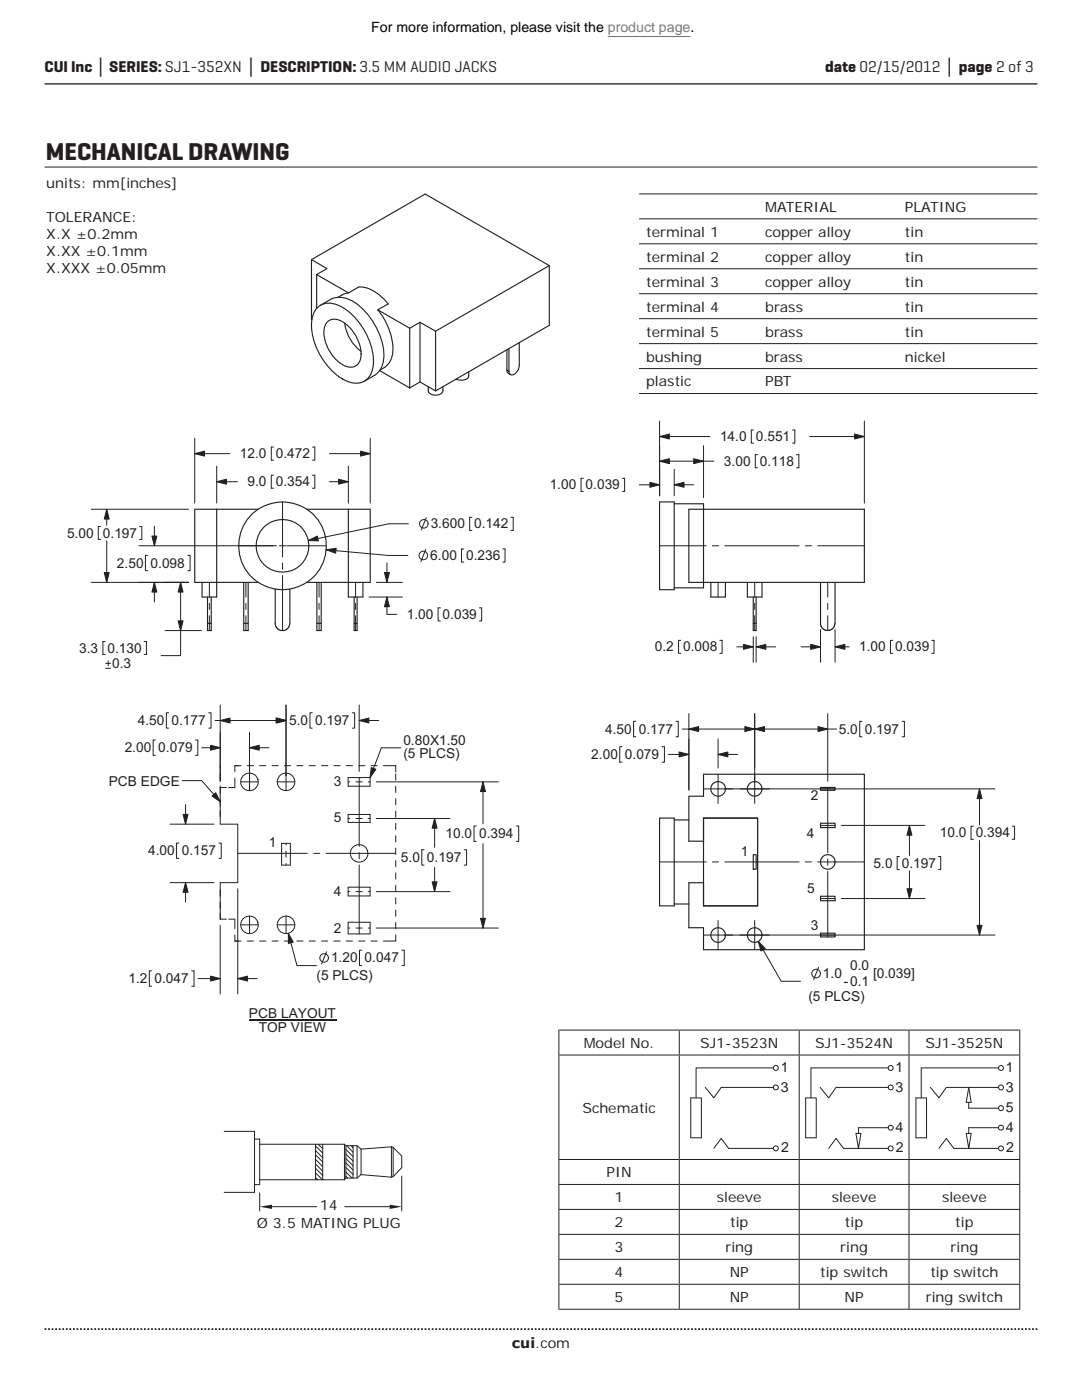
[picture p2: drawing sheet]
<svg xmlns="http://www.w3.org/2000/svg" width="216mm" height="279mm" viewBox="0 0 216 279" stroke-linecap="round" stroke-linejoin="round" font-family="sans-serif">
<path d="M8.9 265.3h198.1" fill="none" stroke="#231f20" stroke-width=".35" stroke-dasharray=".4 .4 .4 .4 .4 .4" stroke-dashoffset=".7" stroke-linecap="butt"/>
<path d="M8.9 16.7h198.1" fill="none" stroke="#231f20" stroke-width=".26"/>
<g fill="none" stroke="#231f20" stroke-width=".23">
<path d="M62.2 51.8l22.6-13.1 24.8 14.3M62.2 51.8l3 1.8-2 1.2 6.3 3.7M62.2 51.8v12M63.2 54.8v6.8M68.3 58.9l-.8 .4M69.5 58.5l-1.2 .4M69.5 58.5l2.1-1.2a7.9 7.9 0 0 1 5.9 3.3l-2.1 1.2M109.6 53v11.9l-22.7 13.1M109.6 53l-22.7 13.1-3.1-1.8M63.2 61.6a4 4 0 0 1 5.1-.3 13.5 13.5 0 0 1 6.2 11.3 3.5 3.5 0 0 1-4.6 3.7 12.5 12.5 0 0 1-7.5-9.4l-.2-1a5.9 5.9 0 0 1 1-4.3zM64 60.9a5.4 5.4 0 0 1 5.5-1.2 13.4 13.4 0 0 1 7 9.7 5.4 5.4 0 0 1-3.8 6.7M65.2 64.4a2.77 2.77 0 0 1 3.9 .4 7.5 7.5 0 0 1 2.8 7.1 2.27 2.27 0 0 1-3.8 .7 7.8 7.8 0 0 1-3.4-7.1z"/>
<path d="M68.8 64.5a8.4 8.4 0 0 0 3.2 5.6M75.4 61.8a12.6 12.6 0 0 1 2.9 8.8 4 4 0 0 1-2.5 3.2M75.4 61.8l6.4 3.7M75.8 74l6 3.4M81.8 65.5v11.9M83.8 76.2l-2 1.2M83.8 64.3l-2 1.2M83.8 64.3v11.9l3.1 1.8v-11.9M85.5 77.2v.8a1.68 1.68 0 0 0 2.9 0v-.8M93.5 74.2v.8a1.49 1.49 0 0 1-2 .8l-.5-.2M101.1 73.9l.5 .2M101.1 69.8v4.1"/>
<path d="M101.1 73.9l.2 .5 .6 .4M101.6 69.6v4.5M103.6 68.4v4.5a1.87 1.87 0 0 1-1.7 1.9l-.3-.7M41.4 119.2v5.2M42.2 119.2v5.2M43.2 101.6v17.6h-2.9v-3M48.6 116.2v8.2M49.5 116.2v8.2M51.5 101.6h-12.6v14.6h12.6M54.9 117.6v7l.5 .9 .7 .3h.6l.5-.2 .6-.9v-7.1M61.2 101.6h12.7v14.6h-12.7M63.2 116.2v8.2"/>
<path d="M64.1 116.2v8.2h-.9v1.4h.9v-1.4M69.5 101.6v17.6h2.9v-3M70.7 119.2v5.2M71.3 119.2v5.2M131.6 100.2h2.9v17.5h-2.9zM134.5 100.5h5.9v15.7h32.1v-14.6h-35v14.6h2.9v1.1h-5.9M141.8 116.2v3h2.9v-3M149.1 116.2v3h3v-3M150.3 119.2v5.2M150.9 119.2v5.2M163.7 116.2l.1 8.7 .7 .8 .9 .1 .9-.5 .3-.9M166.6 116.2v8.2"/>
<path d="M41.4 124.4h.8v1.4h-.8zM48.6 124.4h.9v1.4h-.9zM70.7 124.4h.6v1.4h-.6zM150.3 124.4h.6v1.4h-.6zM163.7 157.2h2.9v.5h-2.9zM131.6 163.3h2.9v17.5h-2.9zM134.5 163.6h3M140.4 163.3h10.8v17.5M140.4 176.2v4.6h10.8M140.4 163.3v4.6M140.4 167.9h-2.9v-9h2.9v-4.4h32.1v35h-32.1v-4.4h-2.9v-8.9h2.9M140.4 167.9v8.3"/>
<path d="M150.3 170.6h.6v2.9h-.6zM163.7 178.9h2.9v.9h-2.9zM163.7 164.3h2.9v.9h-2.9zM134.5 180.4h3M163.7 186.2h2.9v.8h-2.9z"/>
<circle cx="56.4" cy="108.9" r="5.3"/>
<circle cx="56.4" cy="108.9" r="8.8"/>
<circle cx="143.3" cy="157.4" r="1.46"/>
<circle cx="150.6" cy="157.4" r="1.46"/>
<circle cx="165.2" cy="172" r="1.46"/>
<circle cx="143.3" cy="186.6" r="1.46"/>
<circle cx="150.6" cy="186.6" r="1.46"/>
</g>
<g fill="none" stroke="#231f20" stroke-width=".2">
<path d="M31 147.7h-.4v3h.4M33.6 142.2h-.4v3.1h.4M39 147.7h.5v3h-.5M40.3 149.2h3.6M41.7 142.2h.4v3.1h-.4M42.9 143.8h14.2M43.9 157.2h1.3M43.9 140.7v15.2M43.9 156.8v7.7h3.5v11.7h-3.5v7.2h1.3M46.9 155.3v1.9h-1.3M48 156h3.5M48.1 152.8h-1.2v1.2"/>
<path d="M49.3 152.8h1.3M49.8 146.1v11.7M49.8 149.2h3.9M51.8 152.8h1.2M54.3 152.8h1.2M55.3 156h3.5M56.7 152.8h1.3M57.1 140.7v17.1M59.2 152.8h1.3M61.7 152.8h1.2M62.3 142.2h-.4v3.1h.4M64.2 152.8h1.2"/>
<path d="M66.6 152.8h1.3M69.1 152.8h1.2M69.5 155.2h4.4v1.7h-4.4zM69.5 156h.3M70.3 142.2h.5v3.1h-.5M71 156h1.3M71.6 152.8h1.2M71.7 140.7v13.2M71.7 155.2v13.7M71.7 143.8h3.9M73.5 156h.4M74 152.8h1.3"/>
<path d="M75.1 156h24.4M76.5 152.8h2.5v1.2M79 154.5v1.2M79 156.9v1.3M79 159.4v1.2M96.4 156v8.4M33.9 176.2h8.8M33.9 164.5h8.8M35.7 168.2h-.5v3.1h.5M37 160.6v3.9M37 176.2v3.8M43.7 168.2h.4v3.1h-.4"/>
<path d="M47.4 177.4v21M47.4 170.3h13.9M56.2 168.3h1.7v4.4h-1.7zM57.1 168.3v.3M57.1 169.9v1.2M57.1 172.3v.4M62.6 170.3h1.2M65 170.3h14M69.5 162.5h4.4v1.6h-4.4zM69.5 177.1h4.4v1.7h-4.4zM69.5 163.3h.3M69.5 177.9h.3"/>
<path d="M71 163.3h1.3M71 177.9h1.3M71.7 170.2v1.2M71.7 172.6v13.8M73.5 163.3h.4M73.5 177.9h.4M75.1 163.3h14.7M75.1 177.9h14.7M79 161.9v1.2M79 164.3v1.3M79 166.8v1.2M79 169.3v1.2"/>
<path d="M79 171.7v1.3M79 174.2v1.3M79 176.7v1.2M79 179.2v1.2M84.6 169.6h-.4v3.1h.4M86.7 163.3v5.8M86.7 173.1v4.8M92.6 169.6h.5v3.1h-.5M95 164.9h-.4v3h.4M96.4 168.4v16.8M103 164.9h.5v3h-.5M30.2 193.8h-.4v3h.5"/>
<path d="M38.3 193.8h.4v3h-.4M39.5 195.3h4.4M43.9 184.7v13.7M45.6 183.4h1.3v1.9M46.9 186.6v1.2h1.2M47.4 195.3h3.9M48 184.6h3.5M49.3 187.8h1.3M49.8 182.8v3.5M51.8 187.8h1.2M54.3 187.8h1.2M55.3 184.6h3.5"/>
<path d="M56.7 187.8h1.3M57.1 182.8v3.5M57.5 186.3l1.8 6.4h3.8M59.2 187.8h1.3M61.7 187.8h1.2M64.2 187.8h1.2M65.2 189.9l-1 2.5M66.6 187.8h1.3M69.1 187.8h1.2M69.5 184.1h4.4v2.3h-4.4zM69.5 185.2h.3M71 185.2h1.3"/>
<path d="M71.6 187.8h1.2M72.2 189.6h-.5v3.1h.5M73.5 185.2h.4M74 187.8h1.3M75.1 185.2h24.4M79 186.6v1.2h-2.5M79 181.6v1.3M79 184.1v1.2M80.2 189.6h.5v3.1h-.5"/>
<circle cx="49.8" cy="156" r="1.76"/>
<circle cx="57.1" cy="156" r="1.75"/>
<circle cx="71.7" cy="170.3" r="1.75"/>
<circle cx="49.8" cy="184.6" r="1.75"/>
<circle cx="57.1" cy="184.6" r="1.75"/>
<circle cx="64.7" cy="191.2" r=".86"/>
</g>
<path d="M47.4 195.3l2-.5v1z" fill="#231f20"/>
<path d="M47.4 195.3l2-.5v1z" fill="none" stroke="#231f20" stroke-width=".2"/>
<path d="M42 194.8l1.9 .5-1.9 .5z" fill="#231f20"/>
<path d="M42 194.8l1.9 .5-1.9 .5z" fill="none" stroke="#231f20" stroke-width=".2"/>
<path d="M49.8 149.2l1.9-.5v1z" fill="#231f20"/>
<path d="M49.8 149.2l1.9-.5v1z" fill="none" stroke="#231f20" stroke-width=".2"/>
<path d="M42 148.7l1.9 .5-1.9 .5z" fill="#231f20"/>
<path d="M42 148.7l1.9 .5-1.9 .5z" fill="none" stroke="#231f20" stroke-width=".2"/>
<path d="M55.1 143.3l2 .5-2 .5z" fill="#231f20"/>
<path d="M55.1 143.3l2 .5-2 .5z" fill="none" stroke="#231f20" stroke-width=".2"/>
<path d="M43.9 143.8l2-.5v1z" fill="#231f20"/>
<path d="M43.9 143.8l2-.5v1z" fill="none" stroke="#231f20" stroke-width=".2"/>
<path d="M95.9 183.3h1l-.5 1.9z" fill="#231f20"/>
<path d="M95.9 183.3h1l-.5 1.9z" fill="none" stroke="#231f20" stroke-width=".2"/>
<path d="M96.4 156l.5 2h-1z" fill="#231f20"/>
<path d="M96.4 156l.5 2h-1z" fill="none" stroke="#231f20" stroke-width=".2"/>
<path d="M86.7 163.3l.5 2h-1z" fill="#231f20"/>
<path d="M86.7 163.3l.5 2h-1z" fill="none" stroke="#231f20" stroke-width=".2"/>
<path d="M86.2 176h1l-.5 1.9z" fill="#231f20"/>
<path d="M86.2 176h1l-.5 1.9z" fill="none" stroke="#231f20" stroke-width=".2"/>
<path d="M57.5 186.3l1 1.7-1 .3z" fill="#231f20"/>
<path d="M57.5 186.3l1 1.7-1 .3z" fill="none" stroke="#231f20" stroke-width=".2"/>
<path d="M37 176.2l.5 1.9h-1z" fill="#231f20"/>
<path d="M37 176.2l.5 1.9h-1z" fill="none" stroke="#231f20" stroke-width=".2"/>
<path d="M36.5 162.5h1l-.5 2z" fill="#231f20"/>
<path d="M36.5 162.5h1l-.5 2z" fill="none" stroke="#231f20" stroke-width=".2"/>
<path d="M55.1 143.3l2 .5-2 .5z" fill="#231f20"/>
<path d="M55.1 143.3l2 .5-2 .5z" fill="none" stroke="#231f20" stroke-width=".2"/>
<path d="M71.7 143.8l1.9-.5v1z" fill="#231f20"/>
<g fill="none" stroke="#231f20" stroke-width=".2">
<path d="M41.8 116.2v3M47.6 108.9h6.9M49.1 116.2v3M55.8 108.9h1.2M56.4 100.2v10.9M56.4 112.4v1.2M56.4 114.8v11M57.2 108.9h7.9M63.7 116.2v3M70.9 116.2v3M131.6 108.9h9.3M142.1 108.9h1.3"/>
<path d="M143.3 116.2v3M144.6 108.9h14.8M150.6 116.2v3M160.7 108.9h1.2M163.1 108.9h9.4M165.2 116.2v3M41.8 120.4v1.2M41.8 122.9v2.9M49.1 120.4v1.2M49.1 122.9v2.9M63.7 120.4v1.2M63.7 122.9v2.9"/>
<path d="M70.9 120.4v1.2M70.9 122.9v2.9M150.6 120.4v1.2M150.6 122.9v2.9M165.2 120.4v1.2M165.2 122.9v2.9M71.7 143.8l1.9-.5v1zM150.6 142.4v13.8M150.6 145.5h16.3M163.7 157.4h2.9M165.2 157.2v13M165.2 142.4v13.5"/>
<path d="M172 144h-.5v3h.5M180 144h.5v3h-.5M131.6 172h9.3M142.1 172h1.3M144.6 172h14.8M160.7 172h1.2M163.1 172h9.4M163.7 164.7h2.9M163.7 179.3h2.9M165.2 171.4v1.3M165.2 173.9v13.1M167.9 164.7h16.7"/>
<path d="M167.9 179.3h16.7M179.5 170.9h-.5v2.6h.5M181.5 164.7v6M181.5 173.8v5.5M187.3 170.9h.4v2.6h-.4M163.7 186.6h2.9"/>
</g>
<path d="M181.5 164.7l.5 2h-1z" fill="#231f20"/>
<path d="M181.5 164.7l.5 2h-1z" fill="none" stroke="#231f20" stroke-width=".2"/>
<path d="M181 177.4h1l-.5 1.9z" fill="#231f20"/>
<path d="M181 177.4h1l-.5 1.9z" fill="none" stroke="#231f20" stroke-width=".2"/>
<path d="M150.6 145.5l1.9-.5v1z" fill="#231f20"/>
<path d="M150.6 145.5l1.9-.5v1z" fill="none" stroke="#231f20" stroke-width=".2"/>
<path d="M163.2 145l2 .5-2 .5z" fill="#231f20"/>
<path d="M36.4 155.8h3.9l3.6 4.2M80 149.2h-3.9l-2.2 6M163.2 145l2 .5-2 .5z" fill="none" stroke="#231f20" stroke-width=".2"/>
<path d="M49.7 203.5h17.4" fill="none" stroke="#231f20" stroke-width=".21"/>
<path d="M74.1 153.2l.9 .3-1.1 1.7z" fill="#231f20"/>
<path d="M74.1 153.2l.9 .3-1.1 1.7z" fill="none" stroke="#231f20" stroke-width=".2"/>
<path d="M42.3 158.9l.7-.7 .9 1.8z" fill="#231f20"/>
<g fill="none" stroke="#231f20" stroke-width=".2">
<path d="M38.9 87.4v13M38.9 90.5h7M43.2 93v7.4M43.2 96.1h4.2M54.6 94.8h-.5v2.6h.5M54.6 89.2h-.5v2.6h.5M62.3 94.8h.5v2.6h-.5M62.4 89.2h.4v2.6h-.4M65.7 96.1h3.8M65.7 90.5h8.2M69.5 93v7.4M73.9 87.4v13"/>
<path d="M18.2 101.6h19.4M18.2 116.2h19.4M20.1 105.1h-.5v2.6h.5M21.3 101.6v3.2M21.3 107.9v8.3M27.7 108.9h27.4M27.8 105.1h.5v2.6h-.5M29.5 110.8h-.5v3.1h.5M30.8 105v3.9M30.8 116.2v3.9M36 116.2v14.6h-3.9M37.5 110.8h.4v3.1h-.4"/>
<path d="M65.1 109.7l12.4 1.2h3.9M73.6 119.2h6.7M75.1 116.2h5.2M77.2 112.3v3.9M77.2 119.2v3.4h2M81.5 104.5h-3.9l-16.1 3.4M84.9 109.6l-.9 2.5M85.1 103.3l-1 2.5M92.5 109.6h-.4v2.6h.4M94.2 103.2h-.5v2.7h.5M100.3 109.6h.5v2.6h-.5M102 103.2h.4v2.7h-.4"/>
<path d="M21 128h-.5v2.6h.5M21.1 133.4h1M21.1 132.4h1M21.6 131.9v1M28.8 128h.4v2.6h-.4M32.9 125.8h7.3M87.9 121.3h-.5v2.6h.5M95.7 121.3h.4v2.6h-.4M42.3 158.9l.7-.7 .9 1.8z"/>
<circle cx="84.5" cy="110.9" r=".86"/>
<circle cx="84.6" cy="104.5" r=".86"/>
</g>
<path d="M43.2 96.1l2-.5v1z" fill="#231f20"/>
<path d="M43.2 96.1l2-.5v1z" fill="none" stroke="#231f20" stroke-width=".2"/>
<path d="M65.1 109.7l2-.3-.1 1z" fill="#231f20"/>
<path d="M65.1 109.7l2-.3-.1 1z" fill="none" stroke="#231f20" stroke-width=".2"/>
<path d="M21.3 101.6l.5 2h-1z" fill="#231f20"/>
<path d="M21.3 101.6l.5 2h-1z" fill="none" stroke="#231f20" stroke-width=".2"/>
<path d="M20.8 114.3h1l-.5 1.9z" fill="#231f20"/>
<path d="M20.8 114.3h1l-.5 1.9z" fill="none" stroke="#231f20" stroke-width=".2"/>
<path d="M67.6 95.6l1.9 .5-1.9 .5z" fill="#231f20"/>
<path d="M67.6 95.6l1.9 .5-1.9 .5z" fill="none" stroke="#231f20" stroke-width=".2"/>
<path d="M36 116.2l.5 2h-1z" fill="#231f20"/>
<path d="M36 116.2l.5 2h-1z" fill="none" stroke="#231f20" stroke-width=".2"/>
<path d="M38.9 90.5l1.9-.5v1z" fill="#231f20"/>
<path d="M38.9 90.5l1.9-.5v1z" fill="none" stroke="#231f20" stroke-width=".2"/>
<path d="M71.9 90l2 .5-2 .5z" fill="#231f20"/>
<path d="M71.9 90l2 .5-2 .5z" fill="none" stroke="#231f20" stroke-width=".2"/>
<path d="M35.5 123.9h1l-.5 1.9z" fill="#231f20"/>
<path d="M35.5 123.9h1l-.5 1.9z" fill="none" stroke="#231f20" stroke-width=".2"/>
<path d="M61.5 107.9l1.8-.9 .2 1z" fill="#231f20"/>
<path d="M61.5 107.9l1.8-.9 .2 1z" fill="none" stroke="#231f20" stroke-width=".2"/>
<path d="M77.2 119.2l.5 1.9h-1z" fill="#231f20"/>
<path d="M77.2 119.2l.5 1.9h-1z" fill="none" stroke="#231f20" stroke-width=".2"/>
<path d="M76.7 114.3h1l-.5 1.9z" fill="#231f20"/>
<path d="M76.7 114.3h1l-.5 1.9z" fill="none" stroke="#231f20" stroke-width=".2"/>
<path d="M30.8 116.2l.5 2h-1z" fill="#231f20"/>
<path d="M30.8 116.2l.5 2h-1z" fill="none" stroke="#231f20" stroke-width=".2"/>
<path d="M30.3 107h1l-.5 1.9z" fill="#231f20"/>
<g fill="none" stroke="#231f20" stroke-width=".2">
<path d="M116.4 95.5h-.5v2.6h.5M124.2 95.5h.4v2.6h-.4M127.6 96.8h4M131.6 84v14.9M131.6 87.1h10.1M131.6 92h10.9M134.5 96.8h3.9M134.5 93.7v5.2M140.4 89v10.3M150.4 85.8h-.5v2.6h.5M151.2 90.7h-.5v2.7h.5M158.1 85.8h.5v2.6h-.5"/>
<path d="M158.9 90.7h.5v2.7h-.5M161.5 87.1h11M172.5 84v16.4M30.3 107h1l-.5 1.9zM135.9 127.8h-.5v2.6h.5M143.6 127.8h.5v2.6h-.5M147 129.1h3.3M150.3 127.1v5.1M150.9 129.1h3.9M150.9 127.1v5.1M159.8 129.1h3.9M163.7 125.6v6.6"/>
<path d="M166.6 125.6v6.6M166.6 129.1h2.8M178.1 127.8h-.4v2.6h.4M185.9 127.8h.5v2.6h-.5"/>
</g>
<path d="M161.8 128.6l1.9 .5-1.9 .5z" fill="#231f20"/>
<path d="M161.8 128.6l1.9 .5-1.9 .5z" fill="none" stroke="#231f20" stroke-width=".2"/>
<path d="M166.6 129.1l2-.5v1z" fill="#231f20"/>
<path d="M166.6 129.1l2-.5v1z" fill="none" stroke="#231f20" stroke-width=".2"/>
<path d="M129.7 96.3l1.9 .5-1.9 .4z" fill="#231f20"/>
<path d="M129.7 96.3l1.9 .5-1.9 .4z" fill="none" stroke="#231f20" stroke-width=".2"/>
<path d="M134.5 96.8l2-.5v.9z" fill="#231f20"/>
<path d="M134.5 96.8l2-.5v.9z" fill="none" stroke="#231f20" stroke-width=".2"/>
<path d="M131.6 92l2-.5v1z" fill="#231f20"/>
<path d="M131.6 92l2-.5v1z" fill="none" stroke="#231f20" stroke-width=".2"/>
<path d="M138.4 91.5l2 .5-2 .5z" fill="#231f20"/>
<path d="M138.4 91.5l2 .5-2 .5z" fill="none" stroke="#231f20" stroke-width=".2"/>
<path d="M131.6 87.1l2-.5v1z" fill="#231f20"/>
<path d="M131.6 87.1l2-.5v1z" fill="none" stroke="#231f20" stroke-width=".2"/>
<path d="M170.5 86.6l2 .5-2 .5z" fill="#231f20"/>
<path d="M170.5 86.6l2 .5-2 .5z" fill="none" stroke="#231f20" stroke-width=".2"/>
<path d="M150.9 129.1l1.9-.5v1z" fill="#231f20"/>
<path d="M150.9 129.1l1.9-.5v1z" fill="none" stroke="#231f20" stroke-width=".2"/>
<path d="M148.3 128.6l2 .5-2 .5z" fill="#231f20"/>
<g fill="none" stroke="#231f20" stroke-width=".2">
<path d="M148.3 128.6l2 .5-2 .5zM124.1 149h-.4v3.1h.4M126.9 144h-.5v3h.5M132.1 149h.5v3.1h-.5M133.4 150.6h4.1M134.9 144h.4v3h-.4M136.1 145.5h14.5M137.5 142.4v15.3M143.3 154.5v5.8M143.3 150.6h3.9M143.3 147.5v5.8M150.6 154.5v5.8"/>
<path d="M150.6 142.4v10.9M195.4 157.4v7.3M198.5 157.4h-58.1M194.2 164.9h-.4v2.6h.4M195.4 167.7v18.9M202 164.9h.4v2.6h-.4M140.4 186.6h58.1M143.3 183.7v5.8M150.6 183.7v5.8M151.3 187.9l4.6 7.9h3.9M163.3 193.1l-1 2.4"/>
<circle cx="162.8" cy="194.3" r=".87"/>
</g>
<path d="M195.4 157.4l.5 2h-.9z" fill="#231f20"/>
<path d="M195.4 157.4l.5 2h-.9z" fill="none" stroke="#231f20" stroke-width=".2"/>
<path d="M151.3 187.9l1.4 1.4-.9 .5z" fill="#231f20"/>
<path d="M151.3 187.9l1.4 1.4-.9 .5z" fill="none" stroke="#231f20" stroke-width=".2"/>
<path d="M135.5 150.1l2 .5-2 .5z" fill="#231f20"/>
<path d="M135.5 150.1l2 .5-2 .5z" fill="none" stroke="#231f20" stroke-width=".2"/>
<path d="M195 184.7h.9l-.5 1.9z" fill="#231f20"/>
<path d="M195 184.7h.9l-.5 1.9z" fill="none" stroke="#231f20" stroke-width=".2"/>
<path d="M143.3 150.6l1.9-.5v1z" fill="#231f20"/>
<path d="M143.3 150.6l1.9-.5v1z" fill="none" stroke="#231f20" stroke-width=".2"/>
<path d="M137.5 145.5l1.9-.5v1z" fill="#231f20"/>
<path d="M137.5 145.5l1.9-.5v1z" fill="none" stroke="#231f20" stroke-width=".2"/>
<path d="M148.6 145l2 .5-2 .5z" fill="#231f20"/>
<g fill="none" stroke="#231f20" stroke-width=".2">
<path d="M8.9 33.3h198.1M127.5 38.7h79.5M127.5 43.7h79.5M127.5 48.7h79.5M127.5 53.6h79.5M127.5 58.6h79.5M127.5 63.6h79.5M127.5 68.6h79.5M127.5 73.6h79.5M127.5 78.5h79.5M148.6 145l2 .5-2 .5zM111.4 205.6h92.2"/>
<path d="M111.4 210.6h92.2M111.5 205.7v4.8M111.5 210.6v20.7M135.5 205.7v4.8M135.5 210.6v20.7M137.8 219.1h2.2v8h-2.2zM140.7 217l1.7 2.1 1.5-2.1h10.4M154.3 213.1h-15.4v6M159.5 205.7v4.8M159.5 210.6v20.7M160.8 219.1h2.1v8h-2.1zM163.7 217l1.6 2.1 1.5-2.1h10.4"/>
<path d="M177.2 213.1h-15.4v6M181.4 205.7v4.8M181.4 210.6v20.7M182.8 219.1h2.1v8h-2.1zM185.7 217l1.7 2.1 1.4-2.1h10.4M193.3 217l.5 3h-1zM199.2 213.1h-15.4v6M203.5 205.7v4.8M203.5 210.6v20.7M51.8 238.1v3.6M80.2 234.7v7M111.4 231.4h92.2"/>
<path d="M111.4 236.4h92.2M111.5 231.5v4.8M111.5 236.5v4.8M135.5 231.5v4.8M135.5 236.5v4.8M142.4 229.2l1.5-2 1.5 2h8.9M159.5 231.5v4.8M159.5 236.5v4.8M165.3 229.2l1.5-2 1.5 2h8.9M170.8 226.2h1l-.5 3zM177.2 225.1h-5.9v1.1M181.4 231.5v4.8"/>
<path d="M181.4 236.5v4.8M187.4 229.2l1.4-2 1.5 2h8.9M192.8 226.2h1l-.5 3zM193.3 220v1.2h5.9M199.2 225.1h-5.9v1.1M203.5 231.5v4.8M203.5 236.5v4.8M54.3 240.8h8.9M68.8 240.8h9M111.4 241.4h92.2M111.4 246.3h92.2M111.4 251.3h92.2"/>
<path d="M111.4 256.3h92.2M111.5 241.5v4.8M111.5 246.4v4.8M111.5 251.4v4.8M111.5 256.4v4.8M135.5 241.5v4.8M135.5 246.4v4.8M135.5 251.4v4.8M135.5 256.4v4.8M159.5 241.5v4.8M159.5 246.4v4.8M159.5 251.4v4.8"/>
<path d="M159.5 256.4v4.8M181.4 241.5v4.8M181.4 246.4v4.8M181.4 251.4v4.8M181.4 256.4v4.8M203.5 241.5v4.8M203.5 246.4v4.8M203.5 251.4v4.8M203.5 256.4v4.8M111.4 261.3h92.2"/>
<circle cx="154.8" cy="213.1" r=".5"/>
<circle cx="154.8" cy="217" r=".5"/>
<circle cx="177.7" cy="213.1" r=".5"/>
<circle cx="177.7" cy="217" r=".5"/>
<circle cx="199.7" cy="213.1" r=".5"/>
<circle cx="199.7" cy="217" r=".5"/>
<circle cx="154.8" cy="229.2" r=".5"/>
<circle cx="177.7" cy="229.2" r=".5"/>
<circle cx="177.7" cy="225.1" r=".49"/>
<circle cx="199.7" cy="229.2" r=".5"/>
<circle cx="199.7" cy="221.2" r=".49"/>
<circle cx="199.7" cy="225.1" r=".49"/>
</g>
<g fill="#231f20">
<path d="M77.8 240.4l2.4 .4-2.4 .5z"/>
<path d="M51.8 240.8l2.5-.4v.9z"/>
</g>
<g fill="none" stroke="#231f20" stroke-width=".2">
<path d="M44.7 225.8h6.1v12.2h-6.1M50.8 227.3h1v9.1h-1M51.8 235.4h16.9M51.8 228.4h16.9M63 233.2l1.4 1.4M63 232.3l1.4 1.4M63 231.4l1.4 1.4M63 230.5l1.4 1.4M63 229.6l1.4 1.4M63 228.7l1.4 1.4M63 228.4v7M63 235l.4 .4"/>
<path d="M63 234.1l1.3 1.3M63.5 228.4l.9 .8M64.4 228.4v7M68.7 228.4v7M68.7 228.4l.3 .2h2.2l.8 .7M69 228.6v6.5M69 234.8l.4 .3M69 235.1l-.3 .3M69 229.4l1.4 1.4M69 230.3l1.4 1.4M69 231.2l1.4 1.4M69 232.1l1.4 1.4"/>
<path d="M69 233l1.4 1.4M69 233.9l1.3 1.2M69.2 228.6l1.2 1.4M70 228.6l.4 .4M70.4 228.6v6.5M71.2 228.6v6.5M72 234.4l6.1 .5M72 234.4l-.8 .7h-2.2M72 229.3v5.1M78.1 228.9l-6.1 .4M78.1 228.9v6M78.1 228.9l.3 .1"/>
<path d="M78.4 229v5.8l-.3 .1M78.4 229l1.8 1.7v2.3l-1.8 1.8"/>
</g>
<path d="M121.3 7.3h16.5" fill="none" stroke="#4582a4" stroke-width=".2"/>
<text font-size="4.9" fill="#231f20" x="9.1" y="31.9">MECHANICAL DRAWING</text>
<g font-size="3.2" fill="#231f20">
<text x="8.9" y="14.3">CUI Inc │ SERIES: SJ1-352XN │ DESCRIPTION: 3.5 MM AUDIO JACKS</text>
<text x="164.6" y="14.3">date 02/15/2012 │ page 2 of 3</text>
</g>
<text font-size="2.8" x="74.1" y="6.4">For more information, please visit the product page.</text>
<g font-size="2.8" fill="#231f20">
<text x="9.2" y="37.5">units: mm[inches]</text>
<text x="9.2" y="44.2">TOLERANCE:</text>
<text x="9.2" y="47.6">X.X ±0.2mm</text>
<text x="128.9" y="47.2">terminal 1</text>
<text x="152.7" y="42.3">MATERIAL</text>
<text x="152.7" y="47.2">copper alloy</text>
<text x="180.6" y="42.3">PLATING</text>
<text x="180.6" y="47.2">tin</text>
<text x="9.2" y="51">X.XX ±0.1mm</text>
<text x="128.9" y="52.2">terminal 2</text>
<text x="152.7" y="52.2">copper alloy</text>
<text x="180.6" y="52.2">tin</text>
<text x="9.2" y="54.4">X.XXX ±0.05mm</text>
<text x="128.9" y="57.2">terminal 3</text>
<text x="152.7" y="57.2">copper alloy</text>
<text x="180.6" y="57.2">tin</text>
<text x="128.9" y="62.2">terminal 4</text>
<text x="152.7" y="62.2">brass</text>
<text x="180.6" y="62.2">tin</text>
<text x="128.9" y="67.2">terminal 5</text>
<text x="152.7" y="67.2">brass</text>
<text x="180.6" y="67.2">tin</text>
<text x="128.9" y="72.1">bushing</text>
<text x="128.9" y="77.1">plastic</text>
<text x="152.7" y="77.1">PBT</text>
<text x="152.7" y="72.1">brass</text>
<text x="180.6" y="72.1">nickel</text>
<text x="116.5" y="209.1">Model No.</text>
<text x="139.7" y="209.1">SJ1-3523N</text>
<text x="162.6" y="209.1">SJ1-3524N</text>
<text x="184.7" y="209.1">SJ1-3525N</text>
<text x="155.8" y="214">1</text>
<text x="178.7" y="214">1</text>
<text x="200.7" y="214">1</text>
<text x="155.8" y="217.8">3</text>
<text x="178.7" y="217.8">3</text>
<text x="200.7" y="217.8">3</text>
<text x="200.7" y="222">5</text>
<text x="116.2" y="222.1">Schematic</text>
<text x="178.7" y="225.9">4</text>
<text x="200.7" y="225.9">4</text>
<text x="155.8" y="230">2</text>
<text x="178.8" y="230">2</text>
<text x="200.8" y="230">2</text>
<text x="121" y="235">PIN</text>
<text x="122.6" y="240">1</text>
<text x="143" y="240">sleeve</text>
<text x="166" y="240">sleeve</text>
<text x="188" y="240">sleeve</text>
<text x="51.3" y="245">Ø 3.5 MATING PLUG</text>
<text x="63.8" y="241.6">14</text>
<text x="122.6" y="244.9">2</text>
<text x="145.7" y="244.9">tip</text>
<text x="168.6" y="244.9">tip</text>
<text x="190.6" y="244.9">tip</text>
<text x="122.6" y="249.9">3</text>
<text x="144.7" y="249.9">ring</text>
<text x="167.7" y="249.9">ring</text>
<text x="189.7" y="249.9">ring</text>
<text x="122.6" y="254.9">4</text>
<text x="145.6" y="254.9">NP</text>
<text x="163.6" y="254.9">tip sw</text>
<text x="172.1" y="254.9">itch</text>
<text x="185.7" y="254.9">tip sw</text>
<text x="194.1" y="254.9">itch</text>
<text x="122.6" y="259.9">5</text>
<text x="145.6" y="259.9">NP</text>
<text x="168.5" y="259.9">NP</text>
<text x="184.7" y="259.9">ring sw</text>
<text x="195" y="259.9">itch</text>
<text x="102.2" y="269">cui.com</text>
</g>
<g font-size="2.7" fill="#231f20">
<text x="143.7" y="88">14.0</text>
<text x="150.8" y="88">0.551</text>
<text x="47.9" y="91.4">12.0</text>
<text x="55" y="91.4">0.472</text>
<text x="144.5" y="93">3.00</text>
<text x="151.6" y="93">0.118</text>
<text x="49.4" y="97">9.0</text>
<text x="55" y="97">0.354</text>
<text x="109.7" y="97.7">1.00</text>
<text x="116.8" y="97.7">0.039</text>
<text x="13.4" y="107.3">5.00</text>
<text x="20.5" y="107.3">0.197</text>
<text x="85.9" y="105.5">3.600</text>
<text x="94.6" y="105.5">0.142</text>
<text x="23.3" y="113.3">2.50</text>
<text x="30" y="113.3">0.098</text>
<text x="85.9" y="111.8">6.00 0.236</text>
<text x="81.2" y="123.5">1.00 0.039</text>
<text x="15.8" y="130.2">3.3 0.130</text>
<text x="130.7" y="130">0.2 0.008</text>
<text x="171.4" y="130">1.00</text>
<text x="178.6" y="130">0.039</text>
<text x="22.4" y="133.3">0.3</text>
<text x="27.5" y="144.7">4.50</text>
<text x="34.2" y="144.7">0.177</text>
<text x="57.7" y="144.7">5.0</text>
<text x="62.9" y="144.7">0.197</text>
<text x="80.5" y="148.6">0.80X1.50</text>
<text x="120.7" y="146.4">4.50</text>
<text x="127.5" y="146.4">0.177</text>
<text x="167.4" y="146.4">5.0</text>
<text x="172.6" y="146.4">0.197</text>
<text x="24.9" y="150.1">2.00</text>
<text x="31.6" y="150.1">0.079</text>
<text x="80.5" y="151.4">(5 PLCS)</text>
<text x="118" y="151.5">2.00</text>
<text x="124.7" y="151.5">0.079</text>
<text x="21.7" y="156.8">PCB EDGE</text>
<text x="66.6" y="156.8">3</text>
<text x="161.8" y="159.7">2</text>
<text x="66.6" y="164.1">5</text>
<text x="88.9" y="167.3">10.0</text>
<text x="95.6" y="167.3">0.394</text>
<text x="161" y="167.2">4</text>
<text x="187.5" y="167.1">10.0</text>
<text x="194.7" y="167.1">0.394</text>
<text x="29.6" y="170.7">4.00</text>
<text x="36.3" y="170.7">0.157</text>
<text x="53.7" y="169">1</text>
<text x="80" y="172">5.0</text>
<text x="85.2" y="172">0.197</text>
<text x="147.8" y="170.9">1</text>
<text x="174.3" y="173.2">5.0 0.197</text>
<text x="66.6" y="178.8">4</text>
<text x="161" y="178.2">5</text>
<text x="161.8" y="185.5">3</text>
<text x="66.6" y="186.1">2</text>
<text x="25.6" y="196.2">1.2</text>
<text x="30.8" y="196.2">0.047</text>
<text x="63.1" y="195.6">(5 PLCS)</text>
<text x="66.1" y="192.1">1.20</text>
<text x="72.8" y="192.1">0.047</text>
<text x="164.2" y="195.2">1.0</text>
<text x="168.4" y="196.7">-0.1</text>
<text x="169.6" y="193.7">0.0</text>
<text x="174.2" y="195.2">[0.039]</text>
<text x="49.7" y="203.1">PCB LAYOUT</text>
<text x="161.3" y="199.8">(5 PLCS)</text>
<text x="51.7" y="205.9">TOP VIEW</text>
</g>
</svg>
